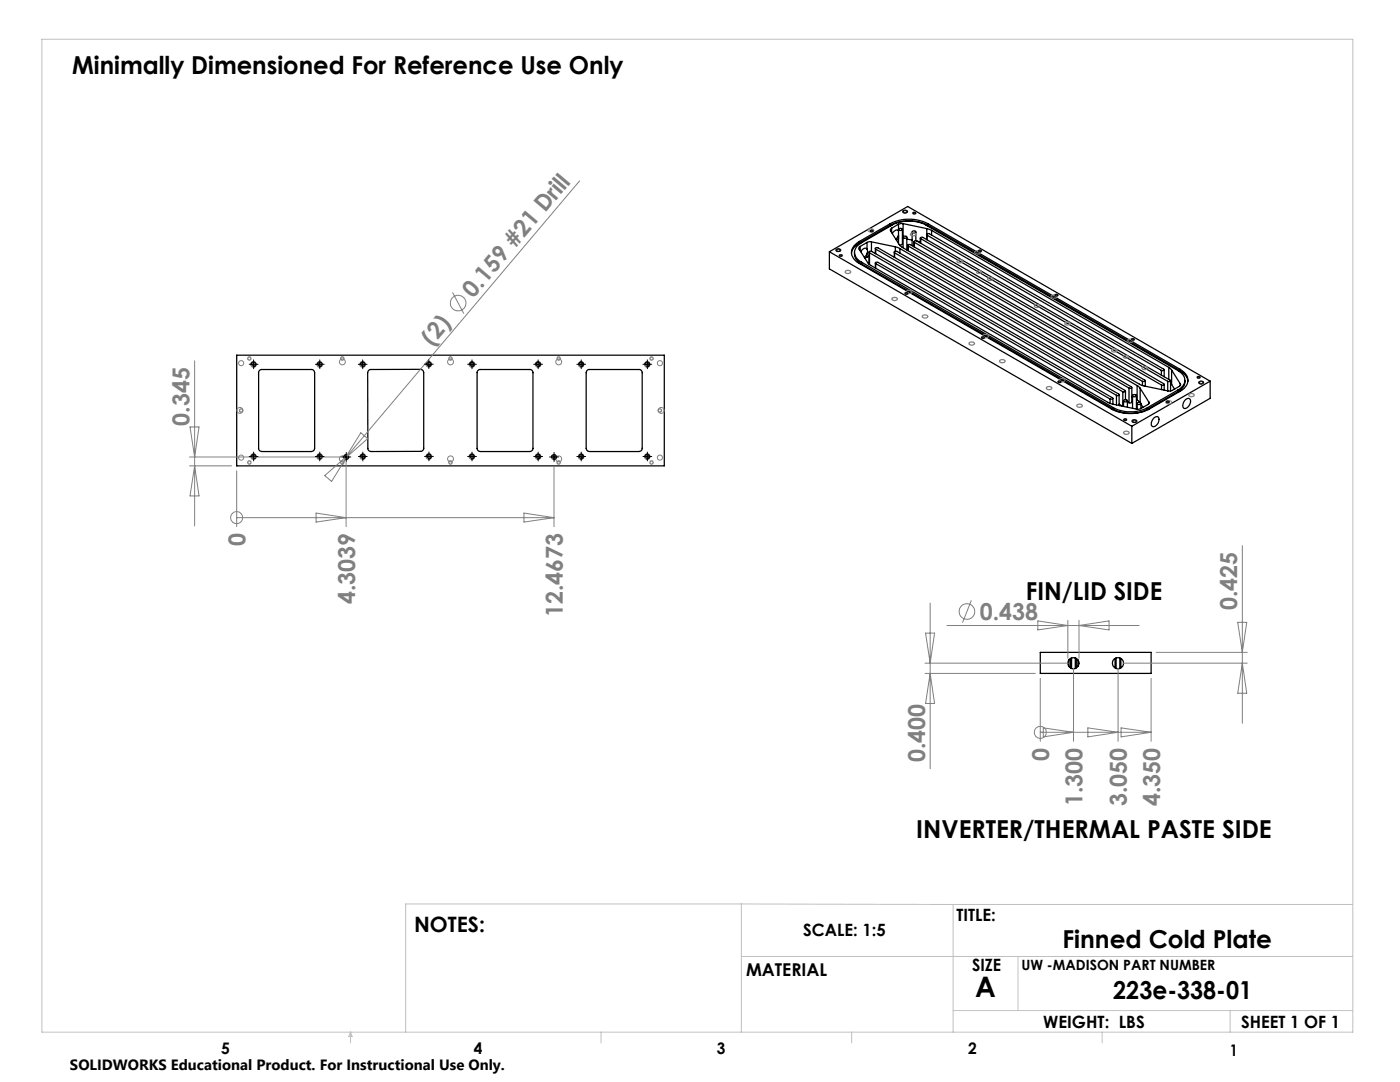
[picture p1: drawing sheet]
<svg xmlns="http://www.w3.org/2000/svg" width="279mm" height="216mm" viewBox="0 0 279 216" stroke-linecap="round" stroke-linejoin="round" font-family="sans-serif">
<g fill="none" stroke="#c0c0c0" stroke-width=".2">
<path d="M8.4 7.8h261.6v198.2h-261.6zM148 180.4v25.6M148 180.4h-67v25.6M148 190.9h122M148 180.4l42.2 .1M190.2 180.5v25.5M190.2 180.5h79.8M203.2 190.9v10.7M70 206v2.1M70 206l.3 .8h-.7zM119.9 206v2.1M170 206v2.1"/>
<path d="M190.2 201.6h79.8M220 206v2.1M245.5 201.6v4.4"/>
</g>
<g fill="none" stroke="#000" stroke-width=".25">
<path d="M165.5 50.2v3.5l60.4 34.8M165.5 50.2l60.4 34.9M165.5 50.2l15.7-9 60.3 34.9M166.9 49.8a.4 .4 0 0 1 .5-.1 .4 .4 0 0 1 .3 .3 .42 .42 0 0 1-.5 .2 .42 .42 0 0 1-.3-.4zM170.5 50.4v.3a2.38 2.38 0 0 0 1.4 2M171.5 48.2a2.35 2.35 0 0 0-1.3 3.1l.9 1 50.7 29.3a8.3 8.3 0 0 0 7.6 0l6.1-3.5a2.31 2.31 0 0 0 1.6-2.2 2.31 2.31 0 0 0-1.6-2.2M171.5 48.5l-1.1 .9-.5 1.2M171.5 48.2v.3M171.5 48.5l.2 .1M171.7 49.2l-.3 .2 .1 .3 1.7 2.7 .5 .5 47.5 27.5 5.6 1.2M171.7 49.2v.8M171.9 52.3a2.04 2.04 0 0 1-1.4-1.9 2.04 2.04 0 0 1 1.4-2l6.1-3.5a7.4 7.4 0 0 1 6.8 0l50.3 29a2.06 2.06 0 0 1 1.4 2 2.06 2.06 0 0 1-1.4 1.9"/>
<path d="M171.9 52.3l25.2 14.6M171.9 52.7l50.3 29M171.9 52.3v.4M171.9 52.7h-.1M173 49.7a.75 .75 0 0 0-.7-.1 .75 .75 0 0 0-.5 .6M173 49.7l.1 .4-.1 .5M173 50.6l-.5 .7M173 48.4l-1.3 .8M173 51.3l-.4 .2M173 48.4v1.3M173 50.6v.7M173.4 51.2l-.4 .1"/>
<path d="M173.4 50.3v2.4M173.5 50.4l-.1-.1 .1-.1h.5l49.3 28.5-.1 .3-.4-.1M173.5 50.4l49.3 28.5M173.5 50.4v2.4M173.8 46h.4a.2 .2 0 0 1-.3 .2 .2 .2 0 0 1-.1-.2zM173.9 48.3l-.9 .1M173.9 48.3l4.8 .9M173.9 48.3v1.9M174.7 49.6v1M174.7 52.5v1M174.8 52.6v-.2h.4l46.9 27.1-.2 .2-.4-.1M174.8 49.7l-.1-.2h.5l49.3 28.4a.25 .25 0 0 1-.1 .3 .25 .25 0 0 1-.3 0"/>
<path d="M174.8 52.6l46.7 27M174.8 49.7l49.3 28.5M174.8 49.7v.9M174.8 52.6v1M177.6 44.7a8.3 8.3 0 0 1 7.6 0M177.6 45a8.3 8.3 0 0 1 7.6 0M177.6 44.7l-6.1 3.5M177.6 45l-6.1 3.5M177.6 44.7v.3M177.6 45l.2 .1M177.9 45.5l-.2 .3v.3l1.9 2.9 .5 .4 47.4 27.3 .8 .3 5.3 1 1.8-1 .2-.2-.1-.2M177.9 45.5v.9"/>
<path d="M178.5 50.3v1M178.5 50.4v-.2h.5l46.9 27.1-.3 .2-.3-.1M178.5 50.4l46.8 27M178.5 50.4v1M178.7 49.2l.9 .4M178.7 49.2v.9M179.3 46.1l-.1-.1a.95 .95 0 0 0-1.1 .6M179.3 46.9l-.5 .8M179.3 44.7v3.9M179.3 44.7l-1.4 .8M179.3 47.7l-.4 .2M179.4 45.7a.4 .4 0 0 1 .4-.2 .4 .4 0 0 1 .3 .4 .4 .4 0 0 1-.5 .1 .4 .4 0 0 1-.2-.3z"/>
<path d="M179.6 49.6l47.3 27.3M179.6 49.6v.9M180.1 45.8v2.9l-.1 .1-.5 .1M180.1 47.5h.1M180.2 44.6l-.9 .1M180.2 47.5h.1M180.2 44.6v4.8M180.2 44.6l4.8 1M180.3 42.1l.5-.1 .2 .2a.37 .37 0 0 1-.4 .3 .37 .37 0 0 1-.3-.3zM180.3 47.2l.3-.1 .4 .1a.35 .35 0 0 1-.4 .4 .35 .35 0 0 1-.3-.4zM180.7 58.5h.4a.2 .2 0 0 1-.2 .2 .2 .2 0 0 1-.2-.2zM181 47.3v2.6"/>
<path d="M181 47.7l1 .2M181.2 49v1M181.2 49.1v-.3h.5l46.9 27.2-.2 .1h-.4M181.2 49.1l46.8 27M181.2 49.1v.9M182 46.3v2.7M182.1 46.1h.5l.2 .1a.36 .36 0 0 1-.4 .3 .36 .36 0 0 1-.3-.3zM182.4 48.2v1M182.5 48.4l49.3 28.4M182.5 48.4v.9M182.8 46.3v1.7M183 48.1h-.5l-.1 .1 .1 .2"/>
<path d="M183 48.1l49.2 28.5a.25 .25 0 0 1 0 .3 .25 .25 0 0 1-.4-.1M183 48.1l.7 .2M183.7 47.5v1M183.8 47.6l-.1-.1 .1-.1h.4l49.4 28.6-.3 .2-.3-.1M183.8 47.6l49.2 28.5M183.8 47.6v1M184.9 46.8v1M185 45.6l.9 .4M185 45.6v1.1M185 46.9v-.3h.5l46.8 27.2-.3 .2-.2-.1M185 46.9l46.8 27M185 46.9v.9"/>
<path d="M185.2 44.7l50.3 29M185.2 45l50.3 29M185.2 44.7v.3M185.2 45l-.1 .1M185.9 46l47.4 27.3M185.9 46v.9M195.4 50h.4a.2 .2 0 0 1-.2 .2 .2 .2 0 0 1-.2-.2zM210.6 58.8h.3l.2 .1-.4 .1zM47.2 70.9h85.4v22.1h-85.4zM51.8 73.9l.3-.2h10.1a.66 .66 0 0 1 .6 .7v15.1a.66 .66 0 0 1-.6 .6h-10a.66 .66 0 0 1-.6-.6v-15.3zM73.6 73.9l.3-.2h10a.66 .66 0 0 1 .7 .6v15.1a.6 .6 0 0 1-.7 .7h-9.9a.66 .66 0 0 1-.6-.6v-15.1zM95.4 73.9l.3-.2h10a.6 .6 0 0 1 .7 .7v15.1a.66 .66 0 0 1-.7 .6h-9.9a.66 .66 0 0 1-.6-.6v-15.3z"/>
<path d="M117.1 74l.4-.3h10a.6 .6 0 0 1 .7 .7v15.1a.66 .66 0 0 1-.7 .6h-9.9l-.5-.3-.1-.3v-15.1zM196 67.3h.4v.1a.23 .23 0 0 1-.3 .1 .23 .23 0 0 1-.1-.2zM197.1 66.9l25.1 14.5M197.1 66.9v.3l-.2 .1M211.2 76.1h.3l.2 .1-.4 .1zM221.5 79.6v.9M222.1 79.5v1.1M222.8 78.9v1.9M223.3 78.8v2.1M224.1 78.2l-.1 2.9-.7-.5M224.2 80v1.1M224.3 79.8a.32 .32 0 0 1 .5-.1 .32 .32 0 0 1 .1 .5h-.6l-.1-.2z"/>
<path d="M224.6 78v1.8M225 80v1.2M225.3 77.4v3M225.9 67.7l.3-.1 .1 .2h-.3zM225.9 77.3v2.9l-.2 .2h-.4M225.9 79.2l.1 .1M226 79v2.5M226.1 78.8h.6a.31 .31 0 0 1-.1 .4 .31 .31 0 0 1-.5-.1l-.1-.1zM226.8 79v2.6M226.8 79.7l.1 .1M226.9 76.9l.6 .6M226.9 79.8l.6 .5"/>
<path d="M226.9 76.9v2.9M227.5 77.5l1.8 2.7M227.5 77.5v2.8M228 76.1v.8M228.6 76v1M231.8 73.9v1M231.8 76.8v1M232.3 73.8v1.4M232.3 76.7v1.2M233 76.1v1.9M233.3 73.3l.5 .5M233.3 73.3v2.4"/>
<path d="M233.6 76.4l.2 .3M233.6 76v2M233.8 73.8l1.7 2.8M233.8 76.7l.6 .9M233.8 73.8v2.9M235.1 77.8l-6.1 3.6M235.1 78.2l-6.1 3.5M235.1 77.8v.4M235.1 78.2h.1M235.5 74l.8 .6a2.1 2.1 0 0 1 .8 1.4v.1M235.5 73.7v.3M235.5 74l-.2 .1"/>
<path d="M235.5 76.6v.3M236.5 75.9v.3a2.43 2.43 0 0 1-1.4 2M236.6 79.7a.57 .57 0 0 1 .8-.2 .57 .57 0 0 1 .2 .8 1.28 1.28 0 0 1-1.3 1.2 1.33 1.33 0 0 1 .3-1.8zM239 75.2a.21 .21 0 0 1 .3-.1 .21 .21 0 0 1 .1 .3h-.4zM239.4 76.2a.33 .33 0 0 1 .5-.1 .33 .33 0 0 1 .1 .4 .33 .33 0 0 1-.5 .1 .33 .33 0 0 1-.1-.4zM241.5 76.1v3.4l-15.6 9M241.5 76.1l-15.6 9M222.2 81.7a7.5 7.5 0 0 0 6.8 0M222.2 81.4a7.5 7.5 0 0 0 6.8 0M222.2 81.4v.3M222.2 81.7l-.1 .1M224.4 83.6l.4 .1a.2 .2 0 0 1-.3 .2 .2 .2 0 0 1-.1-.3z"/>
<path d="M225 80.2l.3 .2M225.9 85.1v3.4M226.1 83.9l.5-.1 .2 .2a.37 .37 0 0 1-.4 .3 .37 .37 0 0 1-.4-.3zM226.9 80.4a.39 .39 0 0 1 .4-.1 .39 .39 0 0 1 .3 .3 .39 .39 0 0 1-.4 .1 .39 .39 0 0 1-.3-.3zM226.9 80.5v1.2M227.7 81.5l-.9 .1M227.7 80.5v1M227.7 80.6l.4 .7M229 81.4v.3M229 81.7l.1 .1M229.3 80.2v.2l-.1 .3-1.5 .8M229.3 80.2v.3"/>
<path d="M230.3 83.4a.55 .55 0 0 1 .8-.2 .55 .55 0 0 1 .2 .7 1.22 1.22 0 0 1-1.3 1.2 1.23 1.23 0 0 1 .3-1.7zM232.9 80.1l.4 .1a.2 .2 0 0 1-.3 .1 .2 .2 0 0 1-.1-.2zM207.6 130.2h22.1v4.2h-22.1zM213.3 131.7v1.3M213.6 131.4v1.9M213.9 131.3v2.1M214.6 131.3v2.1M214.8 131.4v1.9M215.1 131.7v1.3M222.5 131.4v1.9M222.7 131.3v2.1M223.5 131.3v2.1"/>
<path d="M223.7 131.4v1.9"/>
<circle cx="167.8" cy="51" r=".2"/>
<circle cx="182.5" cy="42.6" r=".2"/>
<circle cx="50.6" cy="72.7" r=".38"/>
<circle cx="63.8" cy="72.7" r=".38"/>
<circle cx="72.4" cy="72.7" r=".38"/>
<circle cx="85.6" cy="72.7" r=".38"/>
<circle cx="94.2" cy="72.7" r=".39"/>
<circle cx="107.4" cy="72.7" r=".39"/>
<circle cx="116" cy="72.7" r=".38"/>
<circle cx="129.2" cy="72.7" r=".39"/>
<circle cx="50.6" cy="91.1" r=".37"/>
<circle cx="63.8" cy="91.1" r=".37"/>
<circle cx="69.1" cy="91.2" r=".41"/>
<circle cx="72.4" cy="91.1" r=".38"/>
<circle cx="85.6" cy="91.1" r=".37"/>
<circle cx="94.2" cy="91.1" r=".38"/>
<circle cx="107.4" cy="91.1" r=".38"/>
<circle cx="110.6" cy="91.2" r=".41"/>
<circle cx="116" cy="91.1" r=".37"/>
<circle cx="129.2" cy="91.1" r=".38"/>
<circle cx="214.2" cy="132.3" r="1.1"/>
<circle cx="223.1" cy="132.3" r="1.1"/>
</g>
<g fill="none" stroke="#808080" stroke-width=".2">
<path d="M115.7 36.1l-46.3 54.8M90.3 58.3l2.3 4.3M38.8 72v33M37.8 91.2h30.3M37.8 93h8.4M37.9 85.2h1.8l-.9 6zM38.8 93l.9 6h-1.8zM47.2 93.9v11.2M64.8 94.9l4.6-4-3.2 5.2zM69.1 92.2v12.9M69.4 90.9l-.6 .6M72 86.4l1.4 1.1-4.6 4z"/>
<path d="M110.6 93.1v12M47.2 103.3h.1M47.2 103.3h63.4M63.1 102.4l6 .9-6 .9zM104.6 102.4l6 .9-6 .9zM193.9 119.8l-1.8 4.4M247.9 108.9v35.4M184.6 134.4h22M184.6 132.3h28.6M184.7 126.3h1.8l-.9 6zM185.6 120.3v33.1M185.6 134.4l.9 6h-1.8z"/>
<path d="M189 124.8h38.3M207.1 123.9l6 .9-6 .9zM207.6 135.4v12.5M213.1 123.8v7.5M214.2 133.3v14.6M215.3 123.8v7.5M215.3 124.8l6-.9v1.8zM223.1 133.3v14.6M224.1 132.3h24.8M229.7 135.4v12.5M230.7 130.2h18.2M247 124.2h1.8l-.9 6z"/>
<path d="M247.9 132.3l.9 6h-1.8zM207.6 146.1h.1M207.6 146.1h22.1M208.2 145.2l6 .9-6 .9zM217.1 145.2l6 .9-6 .9zM223.7 145.2l6 .9-6 .9z"/>
<circle cx="91.4" cy="60.5" r="1.55"/>
<circle cx="47.2" cy="103.3" r="1.2"/>
<circle cx="193" cy="122" r="1.55"/>
<circle cx="207.6" cy="146.1" r="1.2"/>
</g>
<g fill="none" stroke="#808080" stroke-width=".25">
<path d="M167.5 50.9h.6a.28 .28 0 0 1-.3 .3 .28 .28 0 0 1-.3-.3zM168.7 54.1l.8-.1a.32 .32 0 0 1 .2 .4 .32 .32 0 0 1-.4 .2l-.5-.1zM173.7 46l.5-.1a.29 .29 0 0 1-.2 .4 .29 .29 0 0 1-.4-.3zM178.1 59.4h.8a.34 .34 0 0 1 .1 .5 .34 .34 0 0 1-.5 .1h-.1a.3 .3 0 0 1-.4-.2 .3 .3 0 0 1 .1-.4zM180.7 58.4h.4a.28 .28 0 0 1-.2 .4 .28 .28 0 0 1-.3-.3zM181.8 46.6a.53 .53 0 0 1 .5-.2 .53 .53 0 0 1 .4 .5l-.7 .1a.25 .25 0 0 1-.3-.1 .25 .25 0 0 1 .1-.3zM182.2 42.4h.4a.16 .16 0 0 1 .2 .1 .16 .16 0 0 1-.2 .2h-.2a.17 .17 0 0 1-.3-.1 .17 .17 0 0 1 .1-.2zM191.1 52a.6 .6 0 0 1 1 .2 .6 .6 0 0 1-1.1-.1zM194.9 54.1l.7-.1a.3 .3 0 0 1 .2 .4 .3 .3 0 0 1-.4 .2l-.3-.1a.25 .25 0 0 1-.2-.1 .25 .25 0 0 1 0-.3zM195.3 50l.1-.1a.26 .26 0 0 1 .4 0 .26 .26 0 0 1 0 .4 .26 .26 0 0 1-.4 0l-.1-.1zM197.1 55.6a.59 .59 0 0 1 .6-.3 .59 .59 0 0 1 .5 .4 .6 .6 0 0 1-1.1-.1zM210.5 58.8l.2-.1a.26 .26 0 0 1 .4 0 .26 .26 0 0 1 0 .4 .26 .26 0 0 1-.4 0z"/>
<path d="M184.2 62.9h.7a.32 .32 0 0 1 .3 .4 .32 .32 0 0 1-.5 .2l-.3-.1a.27 .27 0 0 1-.3-.1 .27 .27 0 0 1 .1-.4zM193.5 68.3h.8a.34 .34 0 0 1 .1 .5 .34 .34 0 0 1-.5 .1l-.2-.1a.27 .27 0 0 1-.3-.2 .27 .27 0 0 1 .1-.3zM195.9 67.3l.4-.1a.2 .2 0 0 1 .2 .3 .2 .2 0 0 1-.3 .1l-.3-.1zM199.6 71.9l.8-.1a.32 .32 0 0 1 .1 .5 .32 .32 0 0 1-.4 .1h-.2a.29 .29 0 0 1-.4-.2 .29 .29 0 0 1 .1-.3zM206.5 60.9a.53 .53 0 0 1 .6-.2 .53 .53 0 0 1 .3 .5 .53 .53 0 0 1-.6 .2 .53 .53 0 0 1-.3-.5zM208.9 77.3l.6-.1a.33 .33 0 0 1 .4 .3 .33 .33 0 0 1-.5 .3l-.5-.2zM211.1 76.1l.5-.1a.16 .16 0 0 1 .2 .2 .16 .16 0 0 1-.2 .1l-.3 .1zM212.6 64.3h.7a.32 .32 0 0 1 .3 .4 .32 .32 0 0 1-.5 .2l-.6-.2zM221.9 69.8l.7-.1a.31 .31 0 0 1 .3 .4 .31 .31 0 0 1-.5 .1l-.5-.1zM224.3 71l.4-.1a.35 .35 0 0 1 .4 .1 .35 .35 0 0 1 0 .5 .35 .35 0 0 1-.5 0h-.1a.27 .27 0 0 1-.3-.1 .27 .27 0 0 1 .1-.4zM225.8 67.6h.5a.16 .16 0 0 1 .1 .1 .16 .16 0 0 1-.1 .2l-.5-.1zM228 73.3a.54 .54 0 0 1 .6-.2 .54 .54 0 0 1 .4 .5l-.4 .2-.4-.1a.27 .27 0 0 1-.2-.1 .27 .27 0 0 1 0-.3z"/>
<path d="M237.3 78.7a.53 .53 0 0 1 .6-.2 .53 .53 0 0 1 .4 .5 .52 .52 0 0 1-.6 .2 .52 .52 0 0 1-.4-.5zM238.9 75.2l.2-.1a.26 .26 0 0 1 .4 0 .26 .26 0 0 1 0 .4 .26 .26 0 0 1-.4 0zM214.9 80.9a.59 .59 0 0 1 .6-.3 .59 .59 0 0 1 .5 .5 .62 .62 0 0 1-1.1-.2zM224.3 83.7l.1-.1a.26 .26 0 0 1 .4 0 .26 .26 0 0 1 0 .4 .26 .26 0 0 1-.4-.1l-.2-.1zM224.3 86.2l.7-.1a.32 .32 0 0 1 .3 .4 .32 .32 0 0 1-.5 .2l-.5-.2zM232.8 80.1l.1-.1a.26 .26 0 0 1 .4 0 .26 .26 0 0 1 0 .4 .26 .26 0 0 1-.4 0z"/>
<circle cx="49.8" cy="71.5" r=".32"/>
<circle cx="50.6" cy="72.7" r=".55"/>
<circle cx="63.8" cy="72.7" r=".54"/>
<circle cx="68.3" cy="71.5" r=".32"/>
<circle cx="72.4" cy="72.7" r=".55"/>
<circle cx="85.6" cy="72.7" r=".53"/>
<circle cx="89.9" cy="71.5" r=".32"/>
<circle cx="94.2" cy="72.7" r=".56"/>
<circle cx="107.4" cy="72.7" r=".56"/>
<circle cx="111.5" cy="71.5" r=".32"/>
<circle cx="116" cy="72.7" r=".54"/>
<circle cx="129.2" cy="72.7" r=".56"/>
<circle cx="130" cy="71.5" r=".33"/>
<circle cx="48.1" cy="81.9" r=".33"/>
<circle cx="49.8" cy="92.3" r=".33"/>
<circle cx="50.6" cy="91.1" r=".54"/>
<circle cx="63.8" cy="91.1" r=".55"/>
<circle cx="68.3" cy="92.3" r=".33"/>
<circle cx="69.1" cy="91.2" r=".51"/>
<circle cx="72.4" cy="91.1" r=".54"/>
<circle cx="85.6" cy="91.1" r=".55"/>
<circle cx="89.9" cy="92.3" r=".33"/>
<circle cx="94.2" cy="91.1" r=".54"/>
<circle cx="107.4" cy="91.1" r=".54"/>
<circle cx="110.6" cy="91.2" r=".51"/>
<circle cx="111.5" cy="92.3" r=".33"/>
<circle cx="116" cy="91.1" r=".53"/>
<circle cx="129.2" cy="91.1" r=".54"/>
<circle cx="130" cy="92.3" r=".34"/>
<circle cx="131.7" cy="81.9" r=".34"/>
</g>
<g fill="none" stroke="#808080" stroke-width=".2" stroke-dasharray="15.2 1.3 1.3 1.3" stroke-linecap="butt">
<path d="M167.8 50a.46 .46 0 0 0-.5-.4 .46 .46 0 0 0-.4 .4l.3 .2 .6-.2M174.3 46.1a.56 .56 0 0 0-.4-.5 .56 .56 0 0 0-.6 .2 .56 .56 0 0 0 .4 .6 .56 .56 0 0 0 .6-.3M181.1 42.4a.46 .46 0 0 0-.5-.5 .46 .46 0 0 0-.4 .4l.4 .2 .5-.1M181.9 58.4a.56 .56 0 0 0-.4-.5 .56 .56 0 0 0-.6 .2 .56 .56 0 0 0 .4 .5 .56 .56 0 0 0 .6-.2M195.6 50.5a.56 .56 0 0 0-.4-.5 .56 .56 0 0 0-.6 .2 .56 .56 0 0 0 .4 .5 .56 .56 0 0 0 .6-.2M210.9 59.3a.56 .56 0 0 0-.4-.5 .56 .56 0 0 0-.7 .2 .56 .56 0 0 0 .4 .6 .56 .56 0 0 0 .7-.3M48.6 72.6a.51 .51 0 0 1-.8 .2 .51 .51 0 0 1 .2-.8 .51 .51 0 0 1 .6 .5v.1M68.9 72.4a.59 .59 0 0 1-1 .2 .59 .59 0 0 1 .2-.9 .59 .59 0 0 1 .8 .6v.1M90.5 72.4a.59 .59 0 0 1-1 .2 .59 .59 0 0 1 .2-.9 .59 .59 0 0 1 .8 .6v.1M112.1 72.4a.59 .59 0 0 1-1 .2 .59 .59 0 0 1 .2-.9 .59 .59 0 0 1 .8 .6v.1M132.2 72.6a.51 .51 0 0 1-.9 .2 .51 .51 0 0 1 .2-.8 .51 .51 0 0 1 .7 .5v.1M197.2 67.2a.56 .56 0 0 0-.4-.5 .56 .56 0 0 0-.6 .2 .56 .56 0 0 0 .4 .6 .56 .56 0 0 0 .6-.3"/>
<path d="M212.5 76a.56 .56 0 0 0-.4-.5 .56 .56 0 0 0-.7 .2 .56 .56 0 0 0 .4 .6 .56 .56 0 0 0 .7-.3M226.2 68.1a.56 .56 0 0 0-.4-.5 .56 .56 0 0 0-.7 .2 .56 .56 0 0 0 .4 .6 .56 .56 0 0 0 .7-.3M240.2 76.5a.46 .46 0 0 0-.5-.5 .46 .46 0 0 0-.4 .4l.4 .2 .5-.1M48.4 82.1a.59 .59 0 0 1-.9 .2 .59 .59 0 0 1 .2-1 .59 .59 0 0 1 .8 .7l-.1 .1M48.6 91.5a.51 .51 0 0 1-.8 .2 .51 .51 0 0 1 .2-.9 .51 .51 0 0 1 .6 .6v.1M68.9 91.7a.59 .59 0 0 1-1 .3 .59 .59 0 0 1 .2-1 .59 .59 0 0 1 .8 .6v.1M90.5 91.7a.59 .59 0 0 1-1 .3 .59 .59 0 0 1 .2-1 .59 .59 0 0 1 .8 .6v.1M112.1 91.7a.59 .59 0 0 1-1 .3 .59 .59 0 0 1 .2-1 .59 .59 0 0 1 .8 .6v.1M132.2 91.5a.51 .51 0 0 1-.9 .2 .51 .51 0 0 1 .2-.9 .51 .51 0 0 1 .7 .6v.1M132.5 82.1a.59 .59 0 0 1-1 .2 .59 .59 0 0 1 .3-1 .59 .59 0 0 1 .7 .7v.1M226.9 84.2a.46 .46 0 0 0-.5-.5 .46 .46 0 0 0-.5 .4l.4 .2 .6-.1M233.8 80.4a.56 .56 0 0 0-.4-.5 .56 .56 0 0 0-.7 .2 .56 .56 0 0 0 .4 .6 .56 .56 0 0 0 .7-.3"/>
</g>
<g fill="none" stroke="#000" stroke-width=".2">
<path d="M166.8 49.8a.5 .5 0 0 1 .6-.2 .5 .5 0 0 1 .3 .5l-.6 .1zM167.5 51l.4-.2 .2 .2-.4 .2zM180.2 42.1l.6-.1a.29 .29 0 0 1 .3 .3 .29 .29 0 0 1-.4 .2h-.3a.27 .27 0 0 1-.2-.1 .27 .27 0 0 1 0-.3zM180.6 58.5l.3-.1 .3 .2-.3 .1zM182.2 42.5l.4-.1a.22 .22 0 0 1-.1 .3 .22 .22 0 0 1-.3-.2zM195.3 50h.1a.24 .24 0 0 1 .4-.1 .24 .24 0 0 1 0 .3 .24 .24 0 0 1-.4 0zM210.6 58.8h.4a.15 .15 0 0 1 .1 .2 .15 .15 0 0 1-.2 .1l-.3-.1zM50.1 72.7h1M50.1 72.8a.48 .48 0 0 1 .5-.6 .48 .48 0 0 1 .5 .5 .48 .48 0 0 1-.6 .5M50.6 72.2v1M63.3 72.7h1M63.3 72.8a.49 .49 0 0 1 .4-.6 .49 .49 0 0 1 .6 .5 .49 .49 0 0 1-.6 .5"/>
<path d="M63.8 72.2v1M71.9 72.7h1M71.9 72.8a.49 .49 0 0 1 .4-.6 .49 .49 0 0 1 .5 .5 .49 .49 0 0 1-.6 .5M72.4 72.2v1M85.1 72.7h1M85.1 72.8a.48 .48 0 0 1 .4-.6 .48 .48 0 0 1 .5 .5 .48 .48 0 0 1-.6 .5M85.6 72.2v1M93.7 72.7h1M93.7 72.8a.48 .48 0 0 1 .4-.6 .48 .48 0 0 1 .6 .6 .48 .48 0 0 1-.6 .4M94.2 72.2v1M106.9 72.7h1M106.9 72.8a.49 .49 0 0 1 .4-.6 .49 .49 0 0 1 .6 .5 .49 .49 0 0 1-.7 .5"/>
<path d="M107.4 72.2v1M115.5 72.7h1M115.5 72.8a.49 .49 0 0 1 .4-.6 .49 .49 0 0 1 .5 .5 .49 .49 0 0 1-.5 .5M116 72.2v1M128.7 72.8a.49 .49 0 0 1 .4-.6 .49 .49 0 0 1 .5 .5 .49 .49 0 0 1-.6 .5M128.7 72.7h1M129.2 72.2v1M196 67.2h.3a.21 .21 0 0 1 .1 .3 .21 .21 0 0 1-.4 0l-.1-.1zM211.2 76.1h.5a.23 .23 0 0 1-.3 .2 .23 .23 0 0 1-.2-.2zM225.8 67.7l.4-.1 .2 .2-.3 .1zM239 75.2l.4-.1a.23 .23 0 0 1-.2 .4 .23 .23 0 0 1-.2-.3zM239.3 76.2a.44 .44 0 0 1 .5-.2 .44 .44 0 0 1 .3 .5l-.6 .1a.24 .24 0 0 1-.2-.1 .24 .24 0 0 1 0-.3z"/>
<path d="M50.1 91.1h1M50.1 91.2a.48 .48 0 0 1 .5-.6 .48 .48 0 0 1 .5 .6 .48 .48 0 0 1-.6 .4M50.6 90.6v1M63.3 91.1h1M63.3 91.2a.48 .48 0 0 1 .5-.6 .48 .48 0 0 1 .5 .6 .48 .48 0 0 1-.6 .4M63.8 90.6v1M68.6 91.2h1M68.6 91.3a.48 .48 0 0 1 .4-.6 .48 .48 0 0 1 .6 .6 .48 .48 0 0 1-.6 .4M69.1 90.7v1M71.9 91.1h1M71.9 91.2a.49 .49 0 0 1 .5-.6 .49 .49 0 0 1 .5 .6 .49 .49 0 0 1-.7 .4M72.4 90.6v1"/>
<path d="M85.1 91.1h1M85.1 91.2a.49 .49 0 0 1 .4-.6 .49 .49 0 0 1 .6 .5 .49 .49 0 0 1-.6 .4M85.6 90.6v1M93.7 91.2a.48 .48 0 0 1 .4-.6 .48 .48 0 0 1 .6 .6 .48 .48 0 0 1-.6 .4M93.7 91.1h1M94.2 90.6v1M106.9 91.1h1M106.9 91.2a.49 .49 0 0 1 .5-.6 .49 .49 0 0 1 .5 .6 .49 .49 0 0 1-.7 .4M107.4 90.6v1M110.1 91.2h1M110.1 91.3a.49 .49 0 0 1 .5-.6 .49 .49 0 0 1 .5 .6 .49 .49 0 0 1-.7 .4M110.6 90.7v1"/>
<path d="M115.5 91.1h1M115.5 91.2a.48 .48 0 0 1 .4-.6 .48 .48 0 0 1 .6 .6 .48 .48 0 0 1-.6 .4M116 90.6v1M128.7 91.2a.48 .48 0 0 1 .4-.6 .48 .48 0 0 1 .5 .6 .48 .48 0 0 1-.6 .4M128.7 91.1h1M129.2 90.6v1M224.3 83.7l.1-.1a.24 .24 0 0 1 .3-.1 .24 .24 0 0 1 .1 .4 .24 .24 0 0 1-.4 0zM226 83.9l.4-.2a.34 .34 0 0 1 .5 .4 .34 .34 0 0 1-.6 .2h-.2a.23 .23 0 0 1-.2-.2 .23 .23 0 0 1 .1-.2z"/>
<circle cx="174" cy="46.1" r=".23"/>
<circle cx="233.1" cy="80.2" r=".23"/>
</g>
<g fill="none" stroke="#000" stroke-width=".2" stroke-dasharray="15.2 1.3 1.3 1.3">
<path d="M50.1 72.7h-.4M50.6 72.2v-.4M50.6 73.2v.4M51.1 72.7h.4M63.3 72.7h-.4M63.8 72.2v-.4M63.8 73.2v.4M64.3 72.7h.4M71.9 72.7h-.4M72.4 72.2v-.4M72.4 73.2v.4M72.9 72.7h.4"/>
<path d="M85.1 72.7h-.4M85.6 72.2v-.4M85.6 73.2v.4M86.1 72.7h.4M93.7 72.7h-.4M94.2 72.2v-.4M94.2 73.2v.4M94.7 72.7h.4M106.9 72.7h-.4M107.4 72.2v-.4M107.4 73.2v.4M107.9 72.7h.4"/>
<path d="M115.5 72.7h-.4M116 72.2v-.4M116 73.2v.4M116.5 72.7h.4M128.7 72.7h-.4M129.2 72.2v-.4M129.2 73.2v.4M129.7 72.7h.4M50.1 91.1h-.4M50.6 90.6v-.4M50.6 91.6v.4M51.1 91.1h.4"/>
<path d="M63.3 91.1h-.4M63.8 90.6v-.4M63.8 91.6v.4M64.3 91.1h.4M68.6 91.2h-.4M69.1 90.7v-.4M69.1 91.7v.4M69.6 91.2h.4M71.9 91.1h-.4M72.4 90.6v-.4M72.4 91.6v.4M72.9 91.1h.4"/>
<path d="M85.1 91.1h-.4M85.6 90.6v-.4M85.6 91.6v.4M86.1 91.1h.4M93.7 91.1h-.4M94.2 90.6v-.4M94.2 91.6v.4M94.7 91.1h.4M106.9 91.1h-.4M107.4 90.6v-.4M107.4 91.6v.4M107.9 91.1h.4"/>
<path d="M110.1 91.2h-.4M110.6 90.7v-.4M110.6 91.7v.4M111.1 91.2h.4M115.5 91.1h-.4M116 90.6v-.4M116 91.6v.4M116.5 91.1h.4M128.7 91.1h-.4M129.2 90.6v-.4M129.2 91.6v.4M129.7 91.1h.4"/>
</g>
<text font-size="5.6" x="194.6" y="199">A</text>
<g font-size="4.9">
<text x="14.4" y="14.8">Minimally Dimensioned For Reference Use Only</text>
<text x="204.7" y="119.7">FIN/LID SIDE</text>
<text x="182.9" y="167.1">INVERTER/THERMAL PASTE SIDE</text>
<text x="212" y="189.1">Finned Cold Plate</text>
<text x="222.2" y="199.4">223e-338-01</text>
</g>
<g font-size="4.7" fill="#808080">
<text x="94.4" y="59.6" transform="rotate(-50 94.4 59.6)">0.159 #21 Drill</text>
<text x="86.3" y="69.2" transform="rotate(-50 86.3 69.2)">(2)</text>
<text x="37.8" y="84.9" transform="rotate(-90 37.8 84.9)">0.345</text>
<text x="49" y="108.9" transform="rotate(-90 49 108.9)">0</text>
<text x="70.9" y="120.6" transform="rotate(-90 70.9 120.6)">4.3039</text>
<text x="112.3" y="123.2" transform="rotate(-90 112.3 123.2)">12.4673</text>
<text x="195.6" y="123.7">0.438</text>
<text x="246.9" y="121.8" transform="rotate(-90 246.9 121.8)">0.425</text>
<text x="184.6" y="152.1" transform="rotate(-90 184.6 152.1)">0.400</text>
<text x="209.4" y="151.8" transform="rotate(-90 209.4 151.8)">0</text>
<text x="216" y="160.9" transform="rotate(-90 216 160.9)">1.300</text>
<text x="224.9" y="160.9" transform="rotate(-90 224.9 160.9)">3.050</text>
<text x="231.5" y="160.9" transform="rotate(-90 231.5 160.9)">4.350</text>
</g>
<text font-size="4.2" x="82.6" y="185.9">NOTES:</text>
<text font-size="3.5" x="148.9" y="194.7">MATERIAL</text>
<g font-size="3.4">
<text x="190.9" y="183.8">TITLE:</text>
<text x="160.3" y="186.8">SCALE: 1:5</text>
<text x="194" y="193.8">SIZE</text>
<text x="208.2" y="205.1">WEIGHT: LBS</text>
<text x="247.7" y="205.1">SHEET 1 OF 1</text>
</g>
<g font-size="3.2">
<text x="44.2" y="210.4">5</text>
<text x="94.6" y="210.3">4</text>
<text x="143.1" y="210.4">3</text>
<text x="193.2" y="210.3">2</text>
<text x="245.4" y="210.6">1</text>
</g>
<text font-size="3" x="14" y="213.5">SOLIDWORKS Educational Product. For Instructional Use Only.</text>
<text font-size="2.8" x="203.8" y="193.5">UW -MADISON PART NUMBER</text>
</svg>
